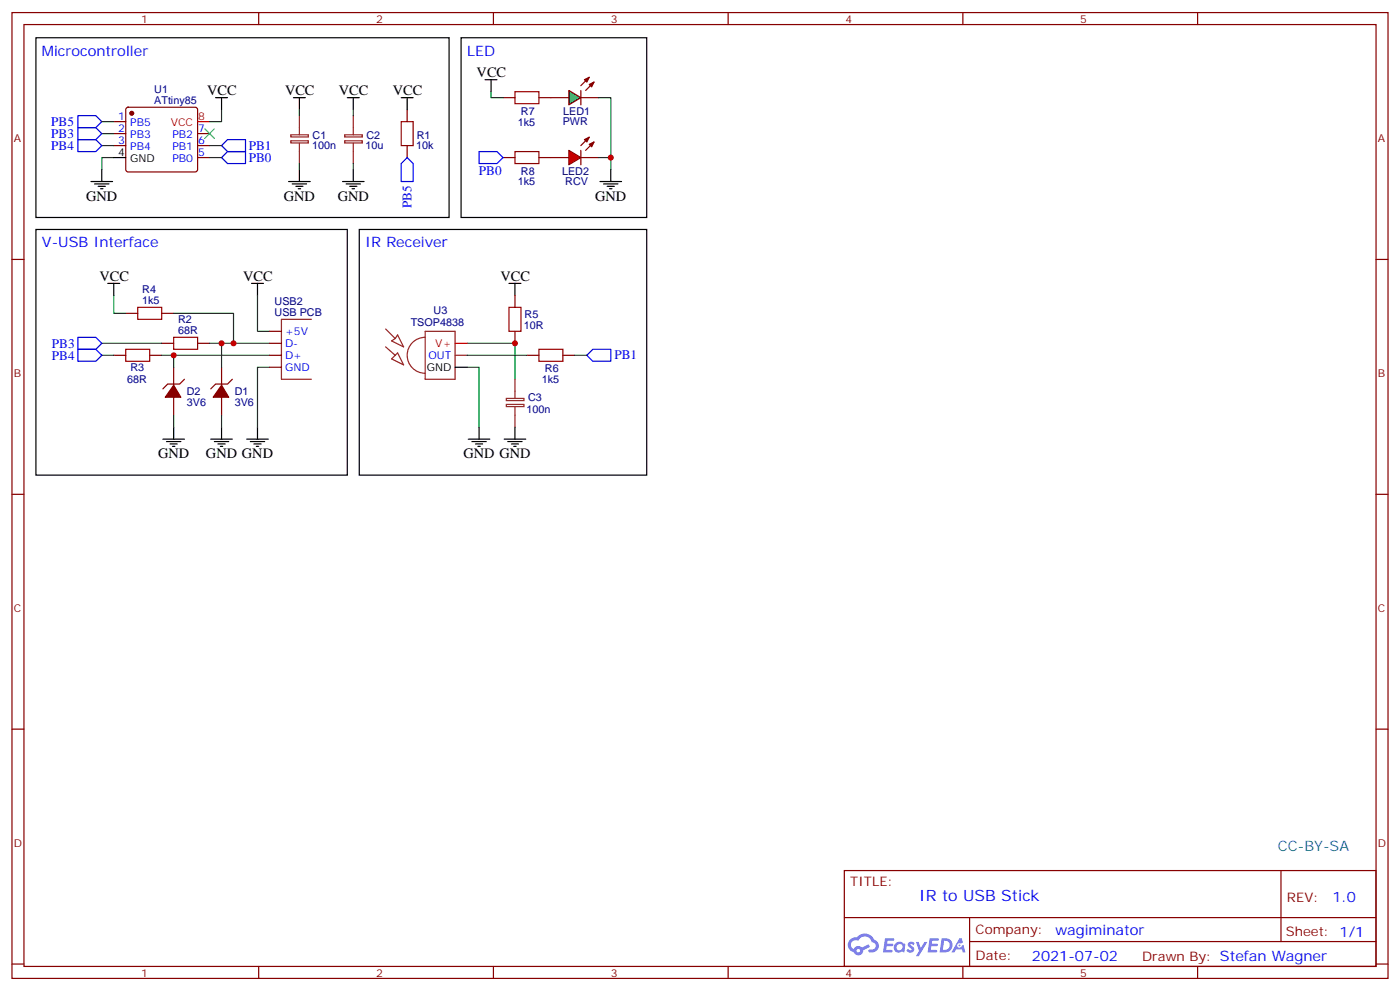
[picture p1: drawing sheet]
<svg xmlns="http://www.w3.org/2000/svg" width="412mm" height="292mm" viewBox="0 0 412 292" stroke-linecap="round" stroke-linejoin="round" font-family="sans-serif">
<g fill="none" stroke="#870000" stroke-width=".35">
<path d="M3.5 3.7h405.4v284.3h-405.4zM7.1 7.2h398.2v277.3h-398.2zM76.2 3.7v3.5M145.3 3.7v3.5M214.5 3.7v3.5M283.6 3.7v3.5M352.8 3.7v3.5M3.5 76.4h3.6M405.3 76.4h3.6M3.5 145.5h3.6M405.3 145.5h3.6M3.5 214.7h3.6"/>
<path d="M405.3 214.7h3.6M248.7 256.3h156.6v28.2h-156.6zM377.3 256.3v20.9M248.7 270.1h156.5M285.6 277.2h119.6M285.6 270.1v14.2M3.5 283.8h3.6M76.2 284.5v3.5M145.3 284.5v3.5M214.5 284.5v3.5M283.6 284.5v3.5M352.8 284.5v3.5"/>
<path d="M405.3 283.8h3.6"/>
</g>
<g fill="#5487ff">
<path d="M267.7 277.5a1.22 1.22 0 0 1 1.7 .2l-.4 .6a.47 .47 0 0 0-.3-.4 .47 .47 0 0 0-.5 .2l.1 .2a1.14 1.14 0 0 1 .8 1.8 1.14 1.14 0 0 1-1.9 0l-.2-.2 .5-.6 .7 .5a.29 .29 0 0 0 .3-.3 .29 .29 0 0 0-.2-.3 1.04 1.04 0 0 1-.6-1.7z"/>
<path d="M260.7 276.2h2.4l.3 .2-.2 .5-1.8 .1-.1 .8h1.5l.3 .4-.3 .4h-1.6l-.2 1.1h1.7l.2 .3-.2 .3-2.6 .1z"/>
<path d="M273.8 276.2h2.4l.3 .2-.1 .5-1.8 .1-.2 .8h1.6l.3 .4-.4 .4-1.6-.1-.1 1.1 1.7 .1 .2 .3-.2 .3-2.6 .1z"/>
<path d="M282.6 276.2h.7l.3 1.3-.6 .3a.69 .69 0 0 0-1 .3 .69 .69 0 0 0 .4 .9 .69 .69 0 0 0 .9-.6l.5-.2 .6 2.2h-.8l-.2-.9h-1.8l-.5 .9h-.8z"/>
<path d="M269.8 277.3h.8l.6 1.8 1.1-1.8h.9l-2.6 4.2h-.8l.9-1.5z"/>
<path d="M277.4 276.2l-.6 4.2h1.3a2.11 2.11 0 0 0 2.5-2.1 2.11 2.11 0 0 0-2.5-2.1zM278.1 277a1.39 1.39 0 0 1 1.7 1.4 1.39 1.39 0 0 1-1.8 1.2h-.3z"/>
<path d="M263.7 277.8a1.54 1.54 0 0 0-.1 2.2 1.54 1.54 0 0 0 2.2 .1l.6 .3 .3-2.3-.2-.3h-.4a1.49 1.49 0 0 0-2.4 0zM264 278.8a.94 .94 0 0 1 1.8 0 .94 .94 0 0 1-1.8 0z"/>
<path d="M250.4 276.6a2.18 2.18 0 0 0 1.1 3.7 1.44 1.44 0 0 0 1.6 .9 1.44 1.44 0 0 0 1.2-1.4l2-1.1-.5-.7-1.9 1a1.47 1.47 0 0 0-2.4 .4 1.39 1.39 0 0 1-.7-1.9 1.39 1.39 0 0 1 2-.5 2.12 2.12 0 0 1 2.2-1.3 2.12 2.12 0 0 1 1.9 1.7 1.14 1.14 0 0 1 1.1 1.4 1.14 1.14 0 0 1-1.7 .7 .43 .43 0 0 0-.5 .4 .43 .43 0 0 0 .4 .5 1.98 1.98 0 0 0 2.5-1.2 1.98 1.98 0 0 0-1.2-2.6 3.1 3.1 0 0 0-5.3-.6l-.9 .1zM252.3 279.9a.55 .55 0 0 1 1.1 0 .55 .55 0 0 1-1.1 0z"/>
<circle cx="282.6" cy="278.3" r=".26"/>
</g>
<g fill="none" stroke="#008700" stroke-width=".35">
<path d="M30 39.3h3.5M30 35.8h3.5M65.3 32.3v3.5h-3.6M88.2 32.3v1.7M104.1 32.3v1.7M30 42.9h3.5M33.5 46.4h-3.5v3.5M61.7 42.9h3.6M61.7 46.4h3.6M88.2 48.2v1.7M104.1 48.2v1.7M33.5 87v5.3h3.5"/>
<path d="M51.2 92.3h17.6v8.8M75.8 87v10.5h3.6M30 101.1h17.6M30 104.6h3.5M47.6 104.6h31.8M51.2 104.6v3.5M61.7 101.1h17.7M65.3 101.1v7M79.4 108.1h-3.6v17.7M137.6 108.1h3.5v17.7M137.6 101.1h14.1v10.6M137.6 104.6h17.6"/>
<path d="M169.3 104.6h3.6M51.2 122.2v3.6M65.3 122.2v3.6"/>
</g>
<g fill="none" stroke="#000" stroke-width=".35">
<path d="M10.6 11.1h121.7v52.9h-121.7zM63.5 28.8h3.5M65.3 28.8v3.5M86.4 28.8h3.6M88.2 28.8v3.5M102.3 28.8h3.5M104.1 28.8v3.5M118.2 28.8h3.5M119.9 28.8v3.5M26.8 53.4h6.4M27.9 54.2h4.2M28.9 54.9h2.1"/>
<path d="M29.6 55.6h.7M30 49.9v3.5M33.5 46.4h3.5M85 53.4h6.4M86.1 54.2h4.2M87.1 54.9h2.2M87.8 55.6h.7M88.2 49.9v3.5M100.9 53.4h6.3M102 54.2h4.2M103 54.9h2.1M103.7 55.6h.7"/>
<path d="M104.1 49.9v3.5M10.6 67.6h91.7v72.3h-91.7zM105.8 67.6h84.7v72.3h-84.7zM31.7 83.4h3.6M33.5 83.4v3.6M74.1 83.4h3.5M75.8 83.4v3.6M149.9 83.4h3.6M151.7 83.4v3.6M134.1 108.1h3.5M48 129.3h6.3M49 130h4.3"/>
<path d="M50.1 130.7h2.1M50.8 131.4h.7M51.2 125.8v3.5M62.1 129.3h6.3M63.1 130h4.3M64.2 130.7h2.1M64.9 131.4h.7M65.3 125.8v3.5M72.7 129.3h6.3M73.7 130h4.3M74.8 130.7h2.1M75.5 131.4h.7"/>
<path d="M75.8 125.8v3.5M137.9 129.3h6.4M139 130h4.2M140.1 130.7h2.1M140.8 131.4h.7M141.1 125.8v3.5M148.5 129.3h6.4M149.6 130h4.2M150.6 130.7h2.2M151.3 131.4h.7M151.7 125.8v3.5"/>
</g>
<path d="M22.9 37.6h5.3l1.8 1.7-1.8 1.8h-5.3zM22.9 34h5.3l1.8 1.8-1.8 1.8h-5.3zM22.9 41.1h5.3l1.8 1.8-1.8 1.7h-5.3zM65.3 46.4l1.7-1.8h5.3v3.6h-5.3zM65.3 42.9l1.7-1.8h5.3v3.5h-5.3zM119.9 46.4l1.8 1.8v5.2h-3.5v-5.2zM22.9 99.3h5.3l1.8 1.8-1.8 1.7h-5.3zM22.9 102.8h5.3l1.8 1.8-1.8 1.8h-5.3zM174.6 102.8h5.3v3.6h-5.3l-1.7-1.8z" fill="none" stroke="#00f" stroke-width=".35"/>
<g fill="#870000" stroke="#870000" stroke-width=".35">
<path d="M51.2 113.4l2.1 3.5h-4.6z"/>
<path d="M65.3 113.4l2.1 3.5h-4.6z"/>
<circle cx="38.8" cy="33.3" r=".53"/>
</g>
<g fill="none" stroke="#870000" stroke-width=".35">
<path d="M33.5 35.8h3.5M33.5 39.3h3.5M37.3 31.8l.4-.2h19.8l.5 .2 .2 .5v17.6l-.2 .5-.5 .2h-19.8l-.5-.2-.2-.5v-17.6zM58.2 39.3h3.5M119.9 32.3v3.5M162.3 28.8h5.3M171.1 28.8h5.3M33.5 42.9h3.5M58.2 42.9h3.5M58.2 46.4h3.5M119.9 42.9v3.5M37 92.3h3.6"/>
<path d="M47.6 92.3h3.6M151.7 87v3.5M151.7 97.5v3.6M33.5 104.6h3.5M44.1 104.6h3.5M47.6 101.1h3.6M51.2 108.1v5.3M51.2 116.9v5.3M54.3 111.7l-1.4 1.4h-3.5l-1.4 1.4M58.2 101.1h3.5M65.3 108.1v5.3M65.3 116.9v5.3"/>
<path d="M68.4 111.7l-1.4 1.4h-3.5l-1.4 1.4M155.2 104.6h3.5M165.8 104.6h3.5"/>
</g>
<path d="M58.2 35.8h3.5M134.1 101.1h3.5" fill="none" stroke="#f00" stroke-width=".35"/>
<path d="M118.2 35.8h3.5v7.1h-3.5zM40.6 90.5h7v3.5h-7zM51.2 99.3h7v3.5h-7zM149.9 90.5h3.6v7h-3.6zM37 102.8h7.1v3.6h-7.1zM158.7 102.8h7.1v3.6h-7.1z" fill="none" stroke="#a10000" stroke-width=".35"/>
<g fill="none" stroke="#8c2424" stroke-width=".35">
<path d="M85.7 39.7h5.1v.6h-5.1zM88.2 34v5.7M101.5 39.7h5.2v.6h-5.2zM104.1 34v5.7M85.7 41.5h5.1v.6h-5.1zM88.2 42.2v6M101.5 41.5h5.2v.6h-5.2zM104.1 42.2v6M91.7 94h-8.8v17.7h8.8M113.6 96.8l2.8 2.9M117.1 98.6l1.8 3.5-3.5-1.7 1-.7zM125.2 99.3a5.3 5.3 0 0 0-5.3 5.3 5.3 5.3 0 0 0 5.3 5.3"/>
<path d="M125.2 97.5h8.9v14.2h-8.9zM113.6 102.1l2.8 2.5M117.1 103.9l1.8 3.5-3.5-1.7zM134.1 104.6h3.5M149.2 119.1h5.1v.6h-5.1zM149.2 117.3h5.1v.6h-5.1zM151.7 111.7v5.6M151.7 119.8v6"/>
</g>
<path d="M79.4 97.5h3.5M79.4 104.6h3.5M79.4 101.1h3.5M79.4 108.1h3.5" fill="none" stroke="#800000" stroke-width=".35"/>
<path d="M167.6 26.6l3.5 2.2-3.5 2.1z" fill="#0c0" stroke="#870000" stroke-width=".35"/>
<path d="M171.1 26.6v4.3M173.6 22.8l-2.5 2.4M175 24.2l-2.5 2.4M162.3 46.4h5.3M171.1 44.3v4.2M171.1 46.4h5.3M173.6 40.4l-2.5 2.5M175 41.8l-2.5 2.5" fill="none" stroke="#870000" stroke-width=".35"/>
<g fill="#870000" stroke="#870000" stroke-width=".35">
<path d="M173.6 24.9l1.4-.7-.7 1.4z"/>
<path d="M172.2 23.5l1.4-.7-.7 1.4z"/>
<path d="M173.6 42.5l1.4-.7-.7 1.4z"/>
<path d="M172.2 41.1l1.4-.7-.7 1.4z"/>
</g>
<path d="M167.6 44.3l3.5 2.1-3.5 2.1z" fill="#f00" stroke="#870000" stroke-width=".35"/>
<path d="M151.7 27h7v3.5h-7zM151.7 44.6h7v3.6h-7z" fill="none" stroke="#a10000" stroke-width=".35"/>
<path d="M148.2 28.8h3.5M158.7 28.8h3.6M148.2 46.4h3.5M158.7 46.4h3.6" fill="none" stroke="#870000" stroke-width=".35"/>
<path d="M135.8 11.1h54.7v52.9h-54.7zM142.9 23.5h3.5M144.6 23.5v3.5M176.7 53.4h6.4M177.8 54.2h4.2M178.9 54.9h2.1M179.6 55.6h.7M179.9 49.9v3.5" fill="none" stroke="#000" stroke-width=".35"/>
<path d="M144.6 27v1.8h3.6M176.4 28.8h3.5v21.1M176.4 46.4h3.5" fill="none" stroke="#008700" stroke-width=".35"/>
<path d="M141.1 44.6h5.3l1.8 1.8-1.8 1.8h-5.3z" fill="none" stroke="#00f" stroke-width=".35"/>
<path d="M60.3 37.9l2.8 2.8M63.1 37.9l-2.8 2.8" fill="none" stroke="#3c3" stroke-width=".35"/>
<g fill="#c00">
<circle cx="51.2" cy="104.6" r=".88"/>
<circle cx="68.8" cy="101.1" r=".88"/>
<circle cx="65.3" cy="101.1" r=".88"/>
<circle cx="151.7" cy="101.1" r=".88"/>
<circle cx="179.9" cy="46.4" r=".88"/>
</g>
<text font-size="4.6" fill="#00f" x="270.8" y="265.3">IR to USB Stick</text>
<g font-size="4.2" fill="#00f">
<text x="12.3" y="16.4">Microcontroller</text>
<text x="137.6" y="16.4">LED</text>
<text x="12.3" y="72.8">V-USB Interface</text>
<text x="107.6" y="72.8">IR Receiver</text>
<text x="392.5" y="265.6">1.0</text>
<text x="310.9" y="275.1">wagiminator</text>
<text x="304" y="282.9">2021-07-02</text>
</g>
<g font-size="4.2">
<text x="140.4" y="22.8">VCC</text>
<text x="61" y="28">VCC</text>
<text x="84" y="28">VCC</text>
<text x="99.8" y="28">VCC</text>
<text x="115.7" y="28">VCC</text>
<text x="25.4" y="59.1">GND</text>
<text x="83.6" y="59.1">GND</text>
<text x="99.5" y="59.1">GND</text>
<text x="175.3" y="59.1">GND</text>
<text x="29.3" y="82.7">VCC</text>
<text x="71.6" y="82.7">VCC</text>
<text x="147.5" y="82.7">VCC</text>
<text x="46.6" y="134.9">GND</text>
<text x="60.7" y="134.9">GND GND</text>
<text x="136.5" y="134.9">GND GND</text>
</g>
<text font-size="4.2" fill="#0099b0" x="376.4" y="250.6">CC-BY-SA</text>
<g font-size="3.9" fill="#00f">
<text x="15.1" y="37.1">PB5</text>
<text x="15.1" y="40.6">PB3</text>
<text x="15.1" y="44.1">PB4</text>
<text x="73.3" y="47.7">PB0</text>
<text x="73.3" y="44.1">PB1</text>
<text x="141.1" y="51.5">PB0</text>
<text x="121.2" y="61.3" transform="rotate(-90 121.2 61.3)">PB5</text>
<text x="15.3" y="105.9">PB4</text>
<text x="15.3" y="102.3">PB3</text>
<text x="181" y="105.8">PB1</text>
</g>
<g font-size="3.9" fill="#800">
<text x="250.5" y="260.9">TITLE:</text>
<text x="379.1" y="265.6">REV:</text>
<text x="287.4" y="275.1">Company:</text>
<text x="378.7" y="275.7">Sheet: 1/1</text>
<text x="287.4" y="282.8">Date:</text>
<text x="336.4" y="282.8">Drawn By: Stefan Wagner</text>
</g>
<g font-size="3.2" fill="#800">
<text x="41.6" y="6.7">1</text>
<text x="110.8" y="6.7">2</text>
<text x="179.9" y="6.7">3</text>
<text x="249.1" y="6.7">4</text>
<text x="318.2" y="6.7">5</text>
<text x="4.1" y="41.8">A</text>
<text x="405.9" y="41.8">A</text>
<text x="4.1" y="110.9">B</text>
<text x="405.9" y="110.9">B</text>
<text x="4.1" y="180.1">C</text>
<text x="405.9" y="180.1">C</text>
<text x="4.1" y="249.2">D</text>
<text x="405.9" y="249.2">D</text>
<text x="41.6" y="287.5">1</text>
<text x="110.8" y="287.5">2</text>
<text x="179.9" y="287.5">3</text>
<text x="249.1" y="287.5">4</text>
<text x="318.2" y="287.5">5</text>
</g>
<g font-size="3.2" fill="#000080">
<text x="45.4" y="27.3">U1</text>
<text x="45.4" y="30.5">ATtiny85</text>
<text x="153.5" y="33.8">R7</text>
<text x="165.9" y="33.7">LED1</text>
<text x="92.1" y="40.8">C1</text>
<text x="108" y="40.8">C2</text>
<text x="122.8" y="40.8">R1</text>
<text x="152.6" y="36.9">1k5</text>
<text x="165.8" y="36.9">PWR</text>
<text x="91.9" y="44">100n</text>
<text x="107.7" y="44">10u</text>
<text x="122.6" y="44">10k</text>
<text x="153.5" y="51.4">R8</text>
<text x="165.6" y="51.4">LED2</text>
<text x="152.6" y="54.6">1k5</text>
<text x="166.5" y="54.6">RCV</text>
<text x="41.9" y="89.4">1k5</text>
<text x="41.9" y="86.2">R4</text>
<text x="80.9" y="89.8">USB2</text>
<text x="52.5" y="95">R2</text>
<text x="80.9" y="93">USB PCB</text>
<text x="121" y="95.9">TSOP4838</text>
<text x="127.7" y="92.3">U3</text>
<text x="154.5" y="93.7">R5</text>
<text x="52.5" y="98.2">68R</text>
<text x="154.3" y="96.9">10R</text>
<text x="37.5" y="112.8">68R</text>
<text x="38.4" y="109.3">R3</text>
<text x="159.6" y="112.8">1k5</text>
<text x="160.5" y="109.6">R6</text>
<text x="55" y="119.5">3V6</text>
<text x="55" y="116.3">D2</text>
<text x="69.1" y="119.5">3V6</text>
<text x="69.1" y="116.3">D1</text>
<text x="155.6" y="118.1">C3</text>
<text x="155.1" y="121.6">100n</text>
</g>
<g font-size="3.2" fill="#00f">
<text x="34.8" y="35.5">1</text>
<text x="34.8" y="39">2</text>
<text x="38.3" y="37.2">PB5</text>
<text x="38.3" y="40.7">PB3</text>
<text x="50.8" y="40.7">PB2</text>
<text x="58.4" y="39">7</text>
<text x="34.8" y="42.5">3</text>
<text x="38.3" y="44.3">PB4</text>
<text x="50.8" y="47.8">PB0</text>
<text x="50.8" y="44.3">PB1</text>
<text x="58.4" y="46">5</text>
<text x="58.4" y="42.5">6</text>
<text x="84" y="98.6">+5V</text>
<text x="84" y="105.7">D+</text>
<text x="84" y="102.1">D-</text>
<text x="126.2" y="105.7">OUT</text>
<text x="84" y="109.2">GND</text>
</g>
<g font-size="3.2" fill="#f00">
<text x="58.4" y="35.5">8</text>
<text x="50.3" y="37.2">VCC</text>
<text x="128.2" y="102.1">V+</text>
</g>
<g font-size="3.2">
<text x="34.8" y="46">4</text>
<text x="38.3" y="47.8">GND</text>
<text x="125.7" y="109.2">GND</text>
</g>
</svg>
